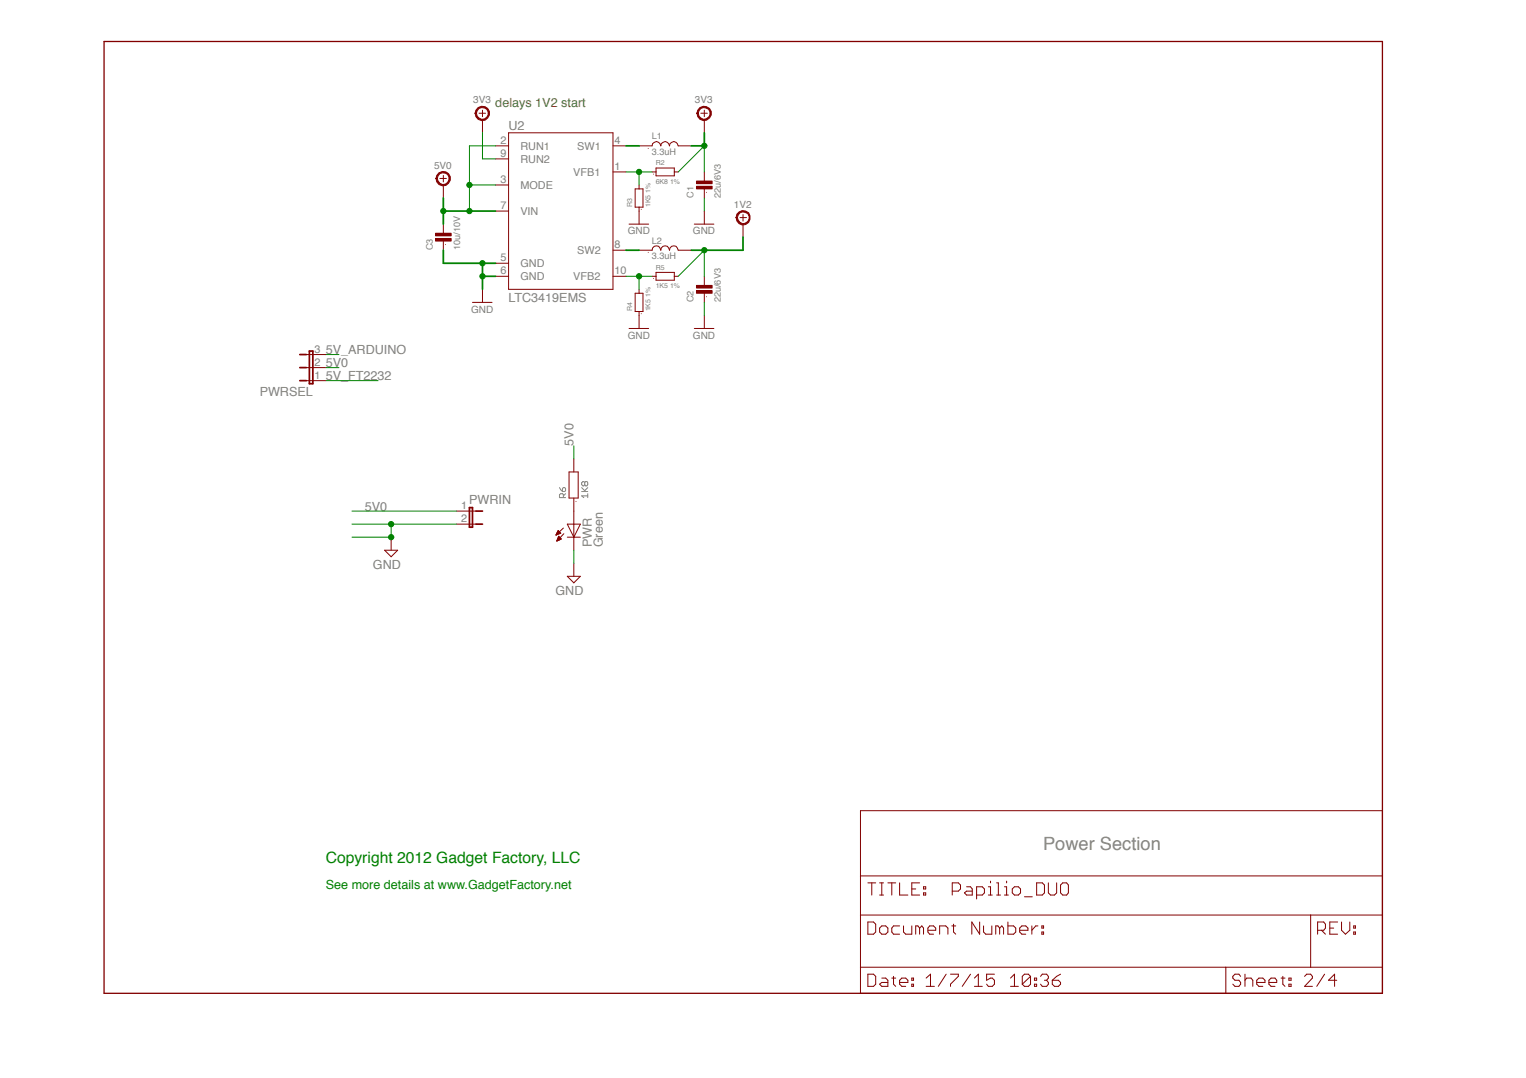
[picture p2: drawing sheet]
<svg xmlns="http://www.w3.org/2000/svg" width="297mm" height="210mm" viewBox="0 0 297 210" stroke-linecap="round" stroke-linejoin="round" font-family="sans-serif">
<path d="M108.9 94.9l.6 .8M109.5 95.1l.4-.2 .2 .2v.4l-.2 .2h-.4zM109.7 96.9v-.6l-.2-.2-.6 .2v.6h1.2M110.1 96.1l-.4 .5M113.2 95.7h1.2M113.2 94.9l.8 .8M113.8 94l.2-.2h.2l.2 .2-.2 .6h-.2l-.2-.2M113.8 94l-.2-.2-.4 .2v.4l.3 .2h.1l.2-.2M113.8 94v.4M114.4 96.6h-1.2l.4 .3M114.4 96.1v.8M114.4 94.9l-.6 .6" fill="none" stroke="#808080" stroke-width=".19"/>
<g fill="none" stroke="#820000" stroke-width=".19">
<path d="M96.5 36h2.5M96.5 28.4h2.5M96.5 30.9h2.5M99 25.9h20.3v30.4h-20.3zM119.3 28.4h2.6M119.3 33.5h2.6M124.4 28.4h2.5a.85 .85 0 0 1 .9-.8 .85 .85 0 0 1 .8 .8 .85 .85 0 0 1 .9-.8 .85 .85 0 0 1 .8 .8 .85 .85 0 0 1 .9-.8 .85 .85 0 0 1 .8 .8h2.6M126.2 28.9h.1M96.5 51.3h2.5M96.5 53.8h2.5M96.5 41.1h2.5M119.3 53.8h2.6"/>
<path d="M119.3 48.7h2.6M124.4 48.7h2.5a.85 .85 0 0 1 .9-.8 .85 .85 0 0 1 .8 .8 .85 .85 0 0 1 .9-.8 .85 .85 0 0 1 .8 .8 .85 .85 0 0 1 .9-.8 .85 .85 0 0 1 .8 .8h2.6M126.2 49.1h.1M137.1 53.8v1.8M137.1 57.1v1.8M137.5 57.8h.1"/>
</g>
<path d="M135.6 56.6h3v.5h-3z" fill="#820000"/>
<path d="M135.6 56.6h3v.5h-3z" fill="none" stroke="#820000" stroke-width=".19"/>
<path d="M135.6 55.6h3v.5h-3z" fill="#820000"/>
<path d="M86.3 43.6v1.8M86.3 46.9v1.8M86.7 47.6h.1M135.6 55.6h3v.5h-3zM135.1 64h3.9M137.1 61.4v2.6" fill="none" stroke="#820000" stroke-width=".19"/>
<path d="M84.8 46.4h3v.5h-3z" fill="#820000"/>
<path d="M84.8 46.4h3v.5h-3z" fill="none" stroke="#820000" stroke-width=".19"/>
<path d="M84.8 45.4h3v.5h-3z" fill="#820000"/>
<path d="M137.1 33.5v1.8M137.1 36.8v1.8M137.5 37.5h.1M84.8 45.4h3v.5h-3zM92 58.9h3.8M93.9 56.3v2.6" fill="none" stroke="#820000" stroke-width=".19"/>
<path d="M135.6 36.3h3v.5h-3z" fill="#820000"/>
<path d="M135.6 36.3h3v.5h-3z" fill="none" stroke="#820000" stroke-width=".19"/>
<path d="M135.6 35.2h3v.5h-3z" fill="#820000"/>
<g fill="none" stroke="#820000" stroke-width=".19">
<path d="M85.6 34.7h1.3M86.3 34.2v1.2M123.6 36.8h1.6v3.5h-1.6zM124.4 36v.8M126.9 33.5h.8M127.2 33.9h.1M127.7 32.7h3.6v1.5h-3.6zM131.3 33.5h.7M135.6 35.3h3v.5h-3zM122.4 43.6h3.9M123.6 57.1h1.6v3.6h-1.6zM124.4 40.3v3.3"/>
<path d="M124.4 56.3v.8M124.8 40.8h.1M126.9 53.8h.8M127.2 54.2h.1M127.7 53h3.6v1.6h-3.6zM131.3 53.8h.7M135.1 43.6h3.9M137.1 41.1v2.5M122.4 64h3.9M124.4 60.7v3.3M124.8 61.1h.1"/>
</g>
<path d="M85.4 33.6a1.41 1.41 0 0 1 2.1 .6 1.41 1.41 0 0 1-1 2 1.41 1.41 0 0 1-1.7-1.5h.3a1.15 1.15 0 0 1 1.4-1.1 1.15 1.15 0 0 1 .8 1.5 1.15 1.15 0 0 1-1.7 .6l-.5-1h-.3l.2-.6z" fill-rule="evenodd" fill="#820000"/>
<path d="M85.4 33.6a1.41 1.41 0 0 1 2.2 .6 1.41 1.41 0 0 1-1.1 2 1.41 1.41 0 0 1-1.6-1.5h.2a1.15 1.15 0 0 1 1.4-1.1 1.15 1.15 0 0 1 .8 1.6 1.15 1.15 0 0 1-1.7 .5l-.5-1h-.2l.1-.5zM86.3 36v2.6M136.4 22h1.3M137.1 21.5v1.2" fill="none" stroke="#820000" stroke-width=".19"/>
<path d="M136.2 20.9a1.41 1.41 0 0 1 2.1 .6 1.41 1.41 0 0 1-1 2 1.41 1.41 0 0 1-1.7-1.5h.3a1.16 1.16 0 0 1 1.5-1.1 1.16 1.16 0 0 1 .5 1.8 1.16 1.16 0 0 1-1.8-.1l-.2-.6h-.3l.2-.6z" fill-rule="evenodd" fill="#820000"/>
<path d="M136.2 20.9a1.41 1.41 0 0 1 2.2 .6 1.41 1.41 0 0 1-1.1 2 1.41 1.41 0 0 1-1.6-1.5h.2a1.16 1.16 0 0 1 1.5-1.1 1.16 1.16 0 0 1 .6 1.9 1.16 1.16 0 0 1-1.9-.2l-.2-.6h-.2l.1-.5zM137.1 23.3v2.6M144 42.4h1.3M144.6 41.8v1.2" fill="none" stroke="#820000" stroke-width=".19"/>
<path d="M143.4 41.7a1.38 1.38 0 0 1 2.3-.3 1.38 1.38 0 0 1-.6 2.2 1.38 1.38 0 0 1-1.8-1.3h.2a1.15 1.15 0 0 1 1.4-1.1 1.15 1.15 0 0 1 .8 1.6 1.15 1.15 0 0 1-1.7 .5l-.5-1h-.2z" fill-rule="evenodd" fill="#820000"/>
<path d="M93.2 22h1.3M93.9 21.5v1.2M143.4 41.7a1.38 1.38 0 0 1 2.3-.3 1.38 1.38 0 0 1-.6 2.2 1.38 1.38 0 0 1-1.8-1.2h.2a1.15 1.15 0 0 1 1.4-1.2 1.15 1.15 0 0 1 .8 1.6 1.15 1.15 0 0 1-1.7 .5l-.5-.9h-.2zM144.6 43.6v2.6" fill="none" stroke="#820000" stroke-width=".19"/>
<path d="M93 20.9a1.41 1.41 0 0 1 2.2 .6 1.41 1.41 0 0 1-1.1 2 1.41 1.41 0 0 1-1.6-1.5h.2a1.16 1.16 0 0 1 1.5-1.1 1.16 1.16 0 0 1 .6 1.8 1.16 1.16 0 0 1-1.9-.1l-.2-.6h-.2l.1-.6z" fill-rule="evenodd" fill="#820000"/>
<g fill="none" stroke="#820000" stroke-width=".19">
<path d="M93.1 20.9a1.41 1.41 0 0 1 2.1 .6 1.41 1.41 0 0 1-1.1 2 1.41 1.41 0 0 1-1.6-1.5h.2a1.16 1.16 0 0 1 1.6-1.1 1.16 1.16 0 0 1 .5 1.9 1.16 1.16 0 0 1-1.9-.2l-.2-.6h-.2l.1-.5zM93.9 23.3v2.6M59.6 69h3.8M59.6 71.6h3.8M59.6 74.1h3.8M88.8 99.5h3.8M110.8 91.9h1.7v5.1h-1.7zM111.7 89.4v2.5M111.7 97v10.1M112.1 97.7h.1M74.9 107.1h2.5l-1.3 1.3zM76.1 104.6v2.5"/>
<path d="M88.8 102.1h3.8M108.2 104.2h.1M108.3 104.1h.2M108.3 104h.3M108.3 103.9h.5M108.4 103.8h.6M108.4 103.8h.7M108.4 105.3h.1M108.4 105.2h.4M108.5 103.7h.5M108.5 103.6h.4M108.5 105.1h.5"/>
<path d="M108.5 105h.7M108.6 103.5h.2M108.6 103.4h.1M108.6 104.9h.6M108.6 104.6h.3M108.6 103.3l-.4 .9M108.6 103.3l.6 .5-1 .4M108.6 103.3h.1M108.6 104.8h.5M108.6 104.7h.4M108.7 104.4l-.3 1M108.7 104.4l.5 .5"/>
<path d="M108.7 104.5h.1M108.7 104.4h.1M109.2 104.9l-.8 .5M109.7 102.8l-1.5 1.4M109.7 103.9l-1.3 1.5M110.4 102.1h2.6l-1.3 2.5zM110.4 104.6h2.6M110.4 112.2h2.6l-1.3 1.3zM111.7 109.7v2.5M167.5 157.9h101.6v35.5h-101.6zM167.5 178.2h101.6M167.5 170.6h101.6"/>
<path d="M168.9 179.5h1.1l.5 .5v1.5l-.5 .4h-1.1zM168.9 171.9h1.6M169.7 171.9v2.4M171.2 171.9h.8M171.2 174.3h.8M171.6 171.9v2.4M172.8 171.9h1.5M173.6 171.9v2.4M175.1 171.9v2.4h1.6M177.5 173.1h.7M179 171.9h-1.5v2.4h1.5M179.8 173.9h.4v.4h-.4z"/>
<path d="M179.8 172.7h.4v.4h-.4zM185.4 173.5h1.1l.5-.4v-.8l-.5-.4h-1.1v2.4M185.6 180v1.5l.4 .4M188.2 172.7h.7l.4 .4v1.2h-1.1l-.5-.4 .5-.4h1.1M190.1 174.3h1.1l.4-.4v-.8l-.4-.4h-1.1v2.3M190.7 179.5v2.4l-1.5-2.4v2.4M192.4 174.3h.7M192.4 172.7h.4v1.6M192.8 171.6v.3M194 171.9h.3v2.4M194 174.3h.8M195.5 174.3h.8"/>
<path d="M195.5 172.7h.4v1.6M195.9 171.6v.3M196.2 179.5v2.4h1.1l.4-.4v-.8l-.4-.4h-1.1M197 173.1l.5-.4h.7l.4 .4v.8l-.4 .4h-.7l-.5-.4zM199.4 174.6h1.5M201.8 171.9h1.1l.4 .4v1.6l-.4 .4h-1.1zM204.1 171.9v2l.4 .4h.8l.4-.4v-2M206.9 171.9h.7l.4 .4v1.6l-.4 .4h-.7l-.5-.4v-1.6zM255.1 178.2v10.1M260.4 179.5h-1.6v2.4h1.6M261.1 179.5v1.6l.8 .8 .8-.8v-1.6M167.5 188.3h101.6"/>
<path d="M168.9 189.7h1.1l.5 .4v1.5l-.5 .5h-1.1zM171.2 180.7l.4-.4h.8l.4 .4v.8l-.4 .4h-.8l-.4-.4zM171.6 190.5h.8l.4 .4v1.2h-1.2l-.4-.5 .4-.3h1.2M173.6 190.5h.7M173.9 190.1v1.5l.4 .5M175.1 191.3h1.6v-.4l-.4-.4h-.8l-.4 .4v.7l.4 .5h.8M175.1 180.3h-1.2l-.3 .4v.8l.3 .4h1.2M175.9 180.3v1.2l.4 .4h1.2v-1.6M177.5 191.6h.3v.5h-.3zM177.5 190.5h.3v.4h-.3zM179 180.7l-.3-.4h-.5v1.6M179 180.7l.4-.4 .4 .4v1.2"/>
<path d="M179 180.7v1.2M180.3 192.1h1.6M180.3 190.5l.8-.8v2.4M180.6 181.1h1.5v-.4l-.4-.4h-.7l-.4 .4v.8l.4 .4h.7M182.9 181.9v-1.6h1.2l.4 .4v1.2M184.2 189.7l-1.6 2.4M185 189.7h1.5v.4l-1.5 1.5v.5M185.3 180.3h.7M188.9 189.7l-1.6 2.4M189.7 192.1h1.5M189.7 190.5l.7-.8v2.4M191.5 180.3v1.2l.4 .4h1.2v-1.6"/>
<path d="M193.6 189.7h-1.6v1.2l.8-.4h.3l.5 .4v.7l-.5 .5h-.7l-.4-.5M194.6 180.7l-.4-.4h-.4v1.6M194.6 180.7v1.2M194.6 180.7l.4-.4 .3 .4v1.2M196.7 192.1h1.5M196.7 190.5l.8-.8v2.4M198.5 181.1h1.6v-.4l-.4-.4h-.8l-.4 .4v.8l.4 .4h.8M200.6 190.1v1.5l-.4 .5h-.8l-.4-.5M200.6 190.1l-.4-.4h-.8l-.4 .4v1.5M200.6 190.1l-1.6 1.5M200.9 180.3v1.6M201.4 191.6h.4v.5h-.4z"/>
<path d="M201.4 190.5h.4v.4h-.4zM202 180.3h-.4l-.7 .8M202.5 190.1l.4-.4h.8l.4 .4v.4l-.4 .4M202.8 181.5h.3v.4h-.3zM202.8 180.3h.3v.4h-.3zM203.3 190.9h.4M203.7 190.9l.4 .4v.3l-.4 .5h-.8l-.4-.5M204.8 190.9h1.2l.4 .4v.3l-.4 .5h-.7l-.5-.5zM206.4 189.7l-.7 .4-.9 .8M238.6 188.3v5.1M241.5 190.1l-.3-.4h-.8l-.4 .4v.4l.4 .4h.8l.3 .4v.3l-.3 .5h-.8l-.4-.5M242.3 190.9l.4-.4h.8l.4 .4v1.2"/>
<path d="M242.3 189.7v2.4M244.6 191.3h1.6v-.4l-.4-.4h-.8l-.4 .4v.7l.4 .5h.8M247 191.3h1.5v-.4l-.3-.4h-.8l-.4 .4v.7l.4 .5h.8M249.4 190.5h.7M249.7 190.1v1.5l.4 .5M250.9 191.6h.4v.5h-.4zM250.9 190.5h.4v.4h-.4zM253.9 190.1l.5-.4h.7l.4 .4v.4l-1.6 1.6h1.6M256.5 181.1h1.2l.3-.4v-.7l-.3-.5h-1.2v2.4M257.2 181.1l.8 .8M257.8 189.7l-1.5 2.4M258.8 180.7h.8"/>
<path d="M260.2 190.9h-1.6l1.2-1.2v2.4M263.5 181.5h.3v.4h-.3zM263.5 180.3h.3v.4h-.3z"/>
</g>
<path d="M58.4 69h1.2M58.4 71.6h1.2M58.4 74.1h1.2M60.2 68.4h.7v6.3h-.7zM91.4 98.8h.6v3.9h-.6zM92.6 99.5h1.3M92.6 102.1h1.3" fill="none" stroke="#820000" stroke-width=".34"/>
<path d="M20.3 8.1h248.8v185.3h-248.8z" fill="none" stroke="#820000" stroke-width=".25"/>
<path d="M137.1 58.9v2.5" fill="none" stroke="#008100" stroke-width=".19"/>
<path d="M86.3 48.7v2.6h10.2M93.9 53.8h2.6M93.9 51.3v5" fill="none" stroke="#008100" stroke-width=".34"/>
<circle cx="93.9" cy="51.2" r=".51" fill="#008100"/>
<circle cx="93.9" cy="51.3" r=".51" fill="none" stroke="#008100" stroke-width=".19"/>
<circle cx="93.9" cy="53.8" r=".51" fill="#008100"/>
<g fill="none" stroke="#008100" stroke-width=".19">
<path d="M137.1 38.6v2.5M68.5 102.1h20.3M76.1 102.1v2.5h-7.6M111.7 107.1v2.6"/>
<circle cx="93.9" cy="53.8" r=".51"/>
</g>
<circle cx="76.1" cy="102" r=".51" fill="#008100"/>
<circle cx="76.1" cy="102.1" r=".51" fill="none" stroke="#008100" stroke-width=".19"/>
<circle cx="76.1" cy="104.6" r=".51" fill="#008100"/>
<g fill="none" stroke="#008100" stroke-width=".19">
<path d="M132 33.5l5.1-5.1v5.1"/>
<circle cx="76.1" cy="104.6" r=".51"/>
</g>
<path d="M137.1 25.9v2.5h-2.5" fill="none" stroke="#008100" stroke-width=".34"/>
<circle cx="137.1" cy="28.4" r=".51" fill="#008100"/>
<g fill="none" stroke="#008100" stroke-width=".19">
<path d="M93.9 25.9v5h2.6M132 53.8l5.1-5.1v5.1"/>
<circle cx="137.1" cy="28.4" r=".51"/>
</g>
<path d="M144.6 46.2v2.5h-10" fill="none" stroke="#008100" stroke-width=".34"/>
<circle cx="137.1" cy="48.7" r=".51" fill="#008100"/>
<g fill="none" stroke="#008100" stroke-width=".19">
<path d="M91.4 36h5.1M96.5 28.4h-5.1v12.7"/>
<circle cx="137.1" cy="48.7" r=".51"/>
</g>
<path d="M86.3 38.6v5M86.3 41.1h10.2" fill="none" stroke="#008100" stroke-width=".34"/>
<circle cx="91.4" cy="36" r=".51" fill="#008100"/>
<circle cx="91.4" cy="36" r=".51" fill="none" stroke="#008100" stroke-width=".19"/>
<circle cx="91.4" cy="41.1" r=".51" fill="#008100"/>
<circle cx="91.4" cy="41.1" r=".51" fill="none" stroke="#008100" stroke-width=".19"/>
<circle cx="86.3" cy="41.1" r=".51" fill="#008100"/>
<g fill="none" stroke="#008100" stroke-width=".19">
<path d="M121.9 53.8h5M124.4 53.8v2.5M63.4 71.6h2.6M63.4 69h2.6M68.5 99.5h20.3M111.7 86.8v2.6"/>
<circle cx="86.3" cy="41.1" r=".51"/>
</g>
<path d="M121.9 28.4h2.5M121.9 48.7h2.5" fill="none" stroke="#008100" stroke-width=".34"/>
<circle cx="124.4" cy="53.8" r=".51" fill="#008100"/>
<g fill="none" stroke="#008100" stroke-width=".19">
<path d="M121.9 33.5h5M124.4 33.5v2.5"/>
<circle cx="124.4" cy="53.8" r=".51"/>
</g>
<circle cx="124.4" cy="33.5" r=".51" fill="#008100"/>
<g fill="none" stroke="#008100" stroke-width=".19">
<path d="M63.4 74.1h10.2"/>
<circle cx="124.4" cy="33.5" r=".51"/>
</g>
<text font-size="3.6" fill="#808080" x="203" y="165.5">Power Section</text>
<text font-size="3" fill="#008100" x="63.4" y="168">Copyright 2012 Gadget Factory, LLC</text>
<text font-size="2.5" fill="#808100" x="96.4" y="20.8">delays 1V2 start</text>
<g font-size="2.5" fill="#808080">
<text x="99" y="25.4">U2</text>
<text x="99" y="58.9">LTC3419EMS</text>
<text x="63.4" y="71.6">5V0</text>
<text x="63.4" y="69">5V_ARDUINO</text>
<text x="50.5" y="77.1">PWRSEL</text>
<text x="63.4" y="74.1">5V_FT2232</text>
<text x="111.6" y="86.8" transform="rotate(-90 111.6 86.8)">5V0</text>
<text x="71" y="99.5">5V0</text>
<text x="91.3" y="98.2">PWRIN</text>
<text x="115.2" y="106.6" transform="rotate(-90 115.2 106.6)">PWR</text>
<text x="117.4" y="106.6" transform="rotate(-90 117.4 106.6)">Green</text>
<text x="72.6" y="110.8">GND</text>
<text x="108.1" y="115.8">GND</text>
</g>
<text font-size="2.5" fill="#008100" x="63.4" y="173.1">See more details at www.GadgetFactory.net</text>
<g font-size="2.1" fill="#808080">
<text x="97.4" y="28">2</text>
<text x="101.3" y="29.2">RUN1</text>
<text x="112.4" y="29.2">SW1</text>
<text x="119.6" y="28">4</text>
<text x="97.4" y="35.7">3</text>
<text x="97.4" y="30.6">9</text>
<text x="101.3" y="31.7">RUN2</text>
<text x="111.6" y="34.2">VFB1</text>
<text x="119.6" y="33.1">1</text>
<text x="97.4" y="40.7">7</text>
<text x="101.3" y="36.8">MODE</text>
<text x="101.3" y="41.9">VIN</text>
<text x="97.4" y="50.9">5</text>
<text x="97.4" y="53.4">6</text>
<text x="101.3" y="52">GND</text>
<text x="112.4" y="49.5">SW2</text>
<text x="119.6" y="48.4">8</text>
<text x="119.6" y="53.4">10</text>
<text x="101.3" y="54.5">GND</text>
<text x="111.6" y="54.5">VFB2</text>
<text x="61.2" y="71.2">2</text>
<text x="61.2" y="68.7">3</text>
<text x="61.2" y="73.7">1</text>
<text x="89.8" y="99.1">1</text>
<text x="89.8" y="101.7">2</text>
</g>
<g font-size="1.9" fill="#808080">
<text x="92.1" y="20.2">3V3</text>
<text x="135.3" y="20.2">3V3</text>
<text x="84.5" y="32.8">5V0</text>
<text x="142.9" y="40.5">1V2</text>
<text x="122.2" y="45.7">GND</text>
<text x="134.9" y="45.7">GND</text>
<text x="91.7" y="60.9">GND</text>
<text x="122.2" y="66">GND</text>
<text x="134.9" y="66">GND</text>
</g>
<g font-size="1.8" fill="#808080">
<text x="126.9" y="27.1">L1</text>
<text x="126.9" y="30.2">3.3uH</text>
<text x="135" y="38.6" transform="rotate(-90 135 38.6)">C1</text>
<text x="140.3" y="38.6" transform="rotate(-90 140.3 38.6)">22u/6V3</text>
<text x="126.9" y="47.4">L2</text>
<text x="84.2" y="48.7" transform="rotate(-90 84.2 48.7)">C3</text>
<text x="89.6" y="48.7" transform="rotate(-90 89.6 48.7)">10u/10V</text>
<text x="126.9" y="50.5">3.3uH</text>
<text x="135" y="58.9" transform="rotate(-90 135 58.9)">C2</text>
<text x="140.3" y="58.9" transform="rotate(-90 140.3 58.9)">22u/6V3</text>
</g>
<g font-size="1.4" fill="#808080">
<text x="127.6" y="35.8">6K8 1%</text>
<text x="127.6" y="32.2">R2</text>
<text x="123.1" y="40.3" transform="rotate(-90 123.1 40.3)">R3</text>
<text x="126.6" y="40.3" transform="rotate(-90 126.6 40.3)">1K5 1%</text>
<text x="127.6" y="52.5">R5</text>
<text x="127.6" y="56.1">1K5 1%</text>
<text x="123.1" y="60.6" transform="rotate(-90 123.1 60.6)">R4</text>
<text x="126.6" y="60.6" transform="rotate(-90 126.6 60.6)">1K5 1%</text>
</g>
</svg>
